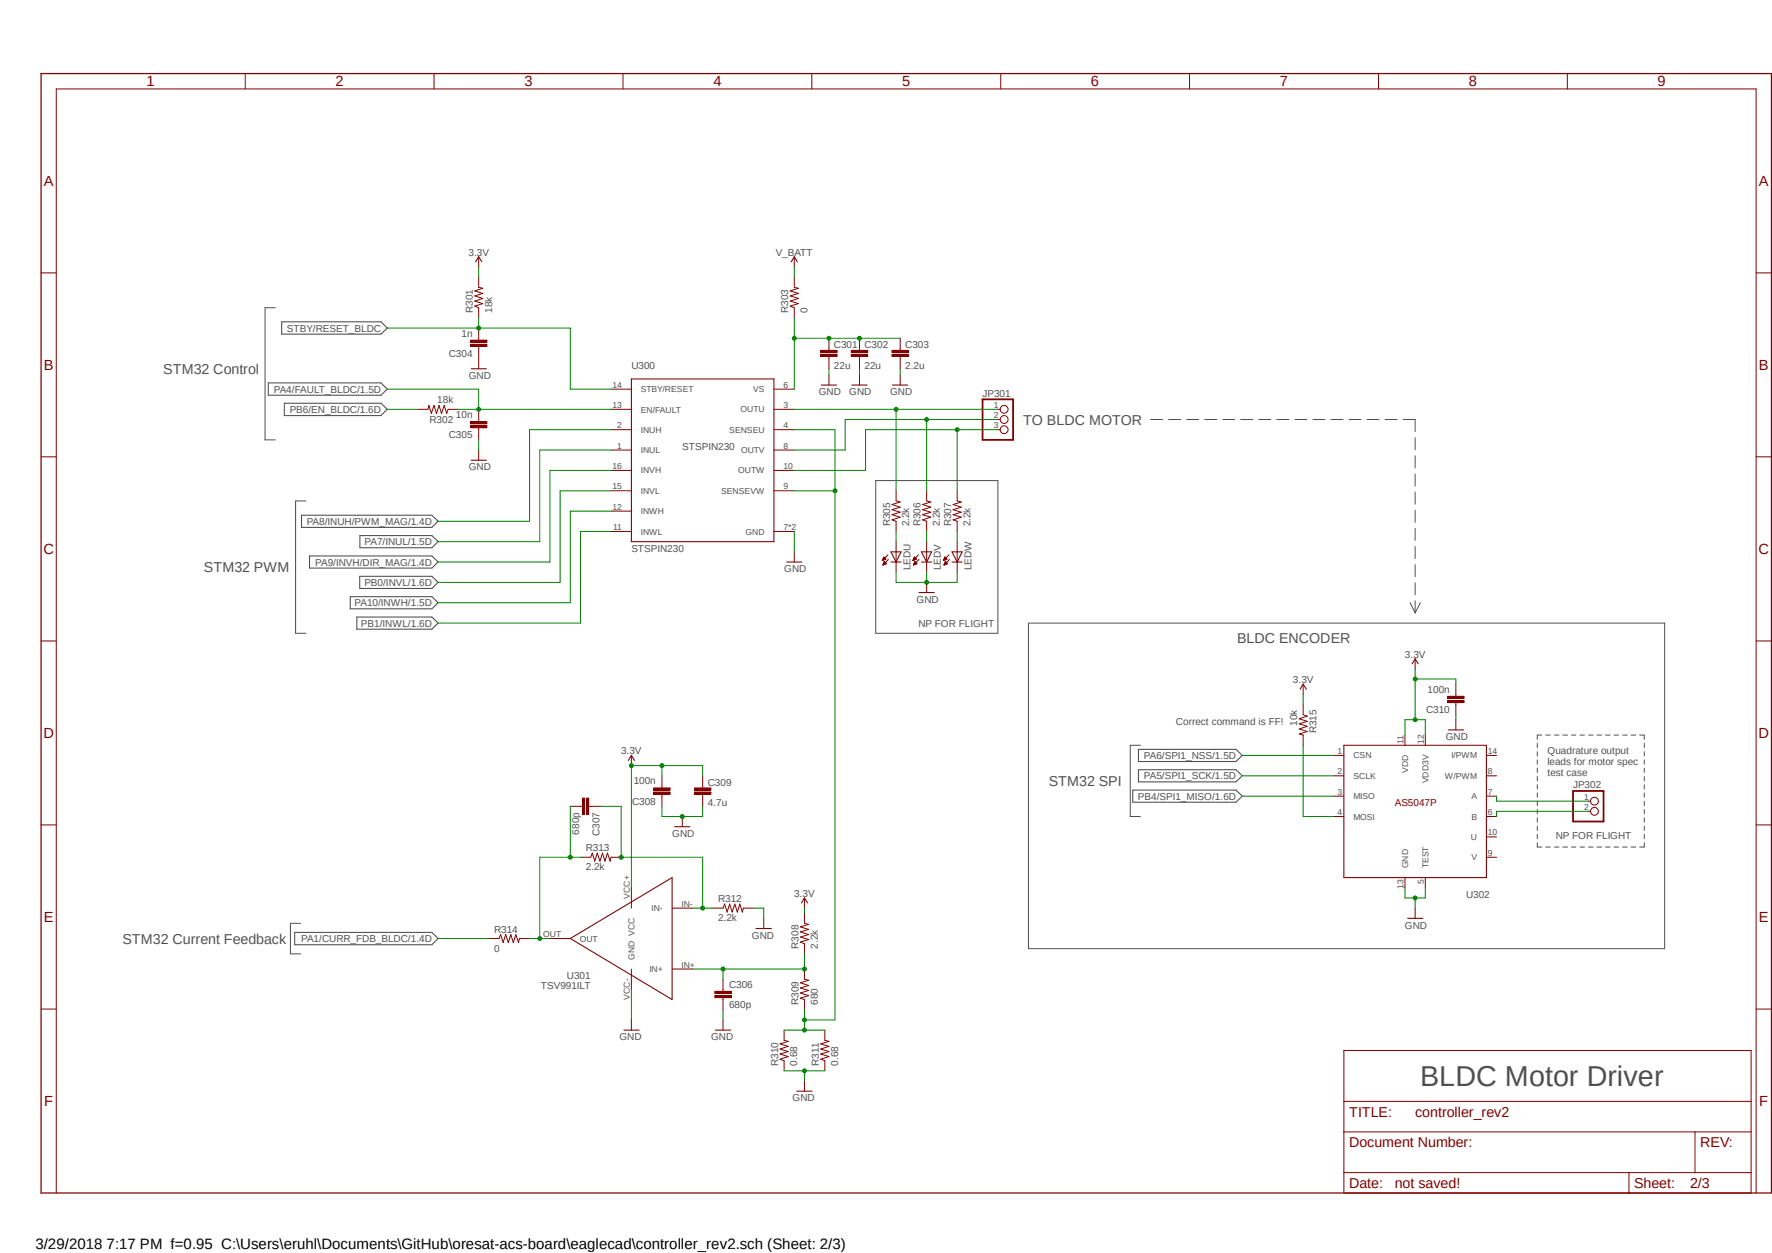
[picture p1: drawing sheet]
<svg xmlns="http://www.w3.org/2000/svg" width="420mm" height="297mm" viewBox="0 0 420 297" stroke-linecap="round" stroke-linejoin="round" font-family="sans-serif">
<path d="M9.2 17.1l410.8 266.1M420 17.2l-410.8 266.1" fill="none" stroke="#fff" stroke-width=".24"/>
<g fill="none" stroke="#505050" stroke-width=".24">
<path d="M65.2 72.9h-2.4v31.4h2.4M272.7 99.4h2.8M277 99.4h2.8M281.3 99.4h2.8M285.5 99.4h2.9M289.8 99.4h2.9M294.1 99.4h2.8M298.4 99.4h2.8M302.6 99.4h2.9M306.9 99.4h2.9M311.2 99.4h2.8M315.5 99.4h2.8"/>
<path d="M319.7 99.4h2.9M324 99.4h2.9M328.3 99.4h2.8M332.6 99.4h2.8v2.9M72.5 118.7h-2.4v31.4h2.4M207.6 113.9h28.9v36.2h-28.9zM335.4 103.8v2.8M335.4 108v2.9M335.4 112.4v2.8M335.4 116.6v2.9M335.4 120.9v2.9M335.4 125.2v2.9"/>
<path d="M335.4 129.5v2.9M335.4 133.8v2.9M335.4 138.1v2.9M243.8 147.7h150.7v77.2h-150.7zM334.2 142.9l1.2 2.4M335.4 142.4v2.9M336.6 142.9l-1.2 2.4M270.3 176.7h-2.4v16.8h2.4M364.4 176.2v1M364.4 178.2v1M365.4 174.2h-1v1.1M366.4 174.2h1.1"/>
<path d="M368.4 174.2h1.1M370.4 174.2h1.1M372.4 174.2h1.1M374.5 174.2h1M376.5 174.2h1.1M378.5 174.2h1.1M380.5 174.2h1.1M382.6 174.2h1M384.6 174.2h1.1M386.6 174.2h1.1M388.6 174.2h1.1v1.1M389.7 176.2v1"/>
<path d="M389.7 178.2v1M364.4 180.1v1M364.4 182.1v1M364.4 184.1v1M364.4 186v1M364.4 188v1M364.4 189.9v1.1M364.4 191.9v1M364.4 193.9v1M364.4 195.8v1M364.4 197.8v1M364.4 199.8v1h1"/>
<path d="M389.7 199.8v1h-1.1M389.7 180.1v1M389.7 182.1v1M389.7 184.1v1M389.7 186v1M389.7 188v1M389.7 189.9v1.1M389.7 191.9v1M389.7 193.9v1M389.7 195.8v1M389.7 197.8v1M71.2 218.9h-2.4v7.2h2.4"/>
<path d="M366.4 200.8h1.1M368.4 200.8h1.1M370.4 200.8h1.1M372.4 200.8h1.1M374.5 200.8h1M376.5 200.8h1.1M378.5 200.8h1.1M380.5 200.8h1.1M382.6 200.8h1M384.6 200.8h1.1M386.6 200.8h1.1"/>
</g>
<g fill="none" stroke="#505050" stroke-width=".25">
<path d="M66.8 76.3h23.5l1.5 1.5-1.5 1.4h-23.5zM63.6 90.8h26.7l1.5 1.4-1.5 1.5h-26.7zM67.4 95.6h22.9l1.5 1.4-1.5 1.5h-22.9zM71.5 122.1h30.9l1.4 1.5-1.4 1.4h-30.9zM73.4 131.8h29l1.4 1.4-1.4 1.5h-29zM85.3 136.6h17.1l1.4 1.4-1.4 1.5h-17.1zM85.3 127h17.1l1.4 1.4-1.4 1.4h-17.1zM83 141.4h19.4l1.4 1.5-1.4 1.4h-19.4zM84.6 146.3h17.8l1.4 1.4-1.4 1.4h-17.8zM269.8 177.6h23.1l1.5 1.5-1.5 1.4h-23.1zM268.5 187.3h24.4l1.5 1.4-1.5 1.5h-24.4zM269.8 182.5h23.1l1.5 1.4-1.5 1.4h-23.1z"/>
<path d="M69.8 221h32.6l1.4 1.5-1.4 1.4h-32.6z"/>
</g>
<path d="M9.7 17.4h410.2v265.4h-410.2z" fill="none" stroke="#800000" stroke-width=".3"/>
<g fill="none" stroke="#800000" stroke-width=".24">
<path d="M58.1 17.4v3.7M102.9 17.4v3.7M147.7 17.4v3.7M192.4 17.4v3.7M237.2 17.4v3.7M281.9 17.4v3.7M326.7 17.4v3.7M371.5 17.4v3.7M9.7 64.7h3.6M113.5 60.9v2.4M188.3 60.9v2.4M416.2 64.7h3.7"/>
<path d="M113.5 80.2v.4M113.5 82.1v.5M113.5 85v2.4M144.8 97h4.8M144.8 92.2h4.8M183.4 97h4.9M183.4 92.2h4.9M196.5 88.9v2.4M203.7 88.9v2.4M236.5 97h.5M236.5 99.4h.5M9.7 108.3h3.6"/>
<path d="M113.5 106.7v2.4M144.8 101.9h4.8M144.8 106.7h4.8M144.8 111.5h4.8M144.8 116.3h4.8M183.4 101.9h4.9M183.4 106.7h4.9M183.4 111.5h4.9M183.4 116.3h4.9M236.5 101.9h.5M416.2 108.3h3.7M144.8 121.2h4.8"/>
<path d="M144.8 126h4.8M183.4 126h4.9M188.3 130.8v2.4M209.2 132.8h.1M209.2 132.8h.2M209.2 132.7h.4M209.3 132.6h.5M209.3 132.5h.7M209.3 133.9h.1M209.3 133.8h.3M209.3 132.4h.6M209.3 132.3h.5"/>
<path d="M209.3 133.7h.5M209.4 132.2h.3M209.4 133.6h.6M209.4 132.2h.2M209.4 133.6h.7M209.5 132.1h.1M209.5 133.5h.5M209.5 133.4h.4M209.5 133.3h.3M209.5 133.2h.2M209.6 133.1l.5 .5-.8 .3zM209.6 133.1h.1"/>
<path d="M210 132.5l-.5-.5-.4 .9M210 132.5l-.9 .4M210.4 131.5l-1.3 1.4M210.6 132.6l-1.3 1.3M212.4 128.4v7.2M216.4 132.8h.1M216.4 132.8h.3M216.5 132.7h.4M216.5 132.6h.5M216.5 132.5h.7M216.5 133.9h.2M216.5 133.8h.4"/>
<path d="M216.6 132.4h.5M216.6 132.3h.4M216.6 133.7h.4M216.6 132.2h.4M216.6 133.6h.7M216.7 132.2h.2M216.7 133.6h.6M216.7 132.1h.1M216.7 133.5h.5M216.7 133.4h.4M216.7 133.3h.3M216.8 133.2h.2"/>
<path d="M216.8 133.1h.1M216.8 133.1l.5 .5-.8 .3zM217.2 132.5l-.5-.5-.3 .9M217.2 132.5l-.8 .4M217.7 131.5l-1.3 1.4M217.8 132.6l-1.3 1.3M219.6 128.4v7.2M219.6 138v2.5M223.6 132.8h.1M223.6 132.8h.3M223.7 132.7h.4M223.7 132.6h.6"/>
<path d="M223.8 132.5h.7M223.8 133.9h.1M223.8 133.8h.3M223.8 132.4h.6M223.8 132.3h.5M223.8 133.7h.5M223.9 132.2h.3M223.9 133.6h.6M223.9 132.2h.2M223.9 132.1h.1M223.9 133.5h.6M224 133.4h.4"/>
<path d="M224 133.3h.3M224 133.2h.2M224.1 133.1h.1M224.1 133.1l.5 .5-.9 .3zM224.5 132.5l-.6-.5-.3 .9M224.5 132.5l-.9 .4M224.9 131.5l-1.3 1.4M225 132.6l-1.3 1.3M226.9 128.4v7.2M9.7 151.9h3.6M335.4 156.2v2.3M416.2 151.9h3.7"/>
<path d="M149.6 179.1v2.4M308.9 162.2v2.4M316.1 179.1h2.4M333 174.2v2.5M337.8 174.2v2.5M345.1 170.6v2.4M352.3 179.1h2.4M9.7 195.5h3.6M161.7 193.5v2.5M316.1 183.9h2.4M316.1 188.7h2.4M316.1 193.5h2.4"/>
<path d="M352.3 183.9h2.4M352.3 188.7h2.4M352.3 193.5h2.4M352.3 198.4h2.4M416.2 195.5h3.7M149.6 210.4v4.9M159.3 215.3h4.8M181 217.7v2.4M190.7 212.9v2.4M333 208v2.4M335.4 215.3v2.4M337.8 208v2.4"/>
<path d="M352.3 203.2h2.4M9.7 239.2h3.6M130.3 222.5h4.9M149.6 229.7v4.8M159.3 229.7h4.8M416.2 239.2h3.7M149.6 241.8v2.4M171.4 241.8v2.4M190.7 256.2v2.5M318.5 249h96.5v33.8h-96.5zM318.5 268.3h96.5M318.5 278h96.5"/>
<path d="M318.5 261.1h96.5M386.1 278v4.8M401.7 268.3v9.7M13.3 282.8v-261.7h402.9v261.7"/>
<circle cx="238" cy="97" r=".93"/>
<circle cx="238" cy="99.4" r=".93"/>
<circle cx="238" cy="101.9" r=".93"/>
</g>
<g fill="none" stroke="#800000" stroke-width=".25">
<path d="M112.7 62.1l.8-1.2 .7 1.2M187.5 62.1l.8-1.2 .7 1.2M111.7 87.4h3.6M149.6 89.8h33.8v38.6h-33.8zM194.6 91.3h3.7M201.9 91.3h3.6M111.7 109.1h3.6M186.4 133.2h3.7M211.2 133.2h2.4M211.2 130.8h2.4l-1.2 2.4zM218.4 133.2h2.4M218.4 130.8h2.4l-1.2 2.4z"/>
<path d="M225.6 133.2h2.4M225.6 130.8h2.4l-1.1 2.4zM217.8 140.5h3.6M334.7 157.4l.7-1.2 .7 1.2M308.1 163.4l.8-1.2 .7 1.2M318.5 176.7h33.8v31.3h-33.8zM343.3 173h3.6M148.9 180.3l.7-1.2 .8 1.2M159.9 196h3.6M189.9 214l.8-1.1 .7 1.1M333.6 217.7h3.6M135.2 222.5l24.1-14.5v28.9z"/>
<path d="M179.2 220.1h3.6M147.9 244.2h3.6M169.5 244.2h3.7M188.8 258.7h3.7"/>
</g>
<path d="M232.9 94.7h7.2v9.6h-7.2z" fill="none" stroke="#800000" stroke-width=".42"/>
<path d="M111.5 80.6h3.9v.6h-3.9z" fill-rule="evenodd" fill="#800000"/>
<path d="M111.5 80.6h3.9v.6h-3.9z" fill="none" stroke="#800000" stroke-width=".24"/>
<path d="M111.5 81.6h3.9v.5h-3.9z" fill-rule="evenodd" fill="#800000"/>
<path d="M113.5 77.8v2.4M111.5 81.6h3.9v.5h-3.9zM113.5 82.6v2.4M113.5 99.4v.5M113.5 101.4v.5" fill="none" stroke="#800000" stroke-width=".24"/>
<path d="M111.5 99.9h3.9v.6h-3.9z" fill-rule="evenodd" fill="#800000"/>
<path d="M111.5 99.9h3.9v.6h-3.9z" fill="none" stroke="#800000" stroke-width=".24"/>
<path d="M111.5 100.9h3.9v.5h-3.9z" fill-rule="evenodd" fill="#800000"/>
<path d="M113.5 97v2.4M111.5 100.9h3.9v.5h-3.9zM113.5 101.9v2.4M345.1 164.6v.5M345.1 166.5v.5" fill="none" stroke="#800000" stroke-width=".24"/>
<path d="M343.1 165.1h3.9v.5h-3.9z" fill-rule="evenodd" fill="#800000"/>
<path d="M343.1 165.1h3.9v.5h-3.9z" fill="none" stroke="#800000" stroke-width=".24"/>
<path d="M343.1 166h3.9v.5h-3.9z" fill-rule="evenodd" fill="#800000"/>
<path d="M343.1 166h3.9v.5h-3.9zM345.1 162.2v2.4M345.1 167v2.4M156.9 186.3v.5M156.9 188.2v.5" fill="none" stroke="#800000" stroke-width=".24"/>
<path d="M154.9 186.8h3.9v.5h-3.9z" fill-rule="evenodd" fill="#800000"/>
<path d="M154.9 186.8h3.9v.5h-3.9z" fill="none" stroke="#800000" stroke-width=".24"/>
<path d="M154.9 187.7h3.9v.6h-3.9z" fill-rule="evenodd" fill="#800000"/>
<path d="M137.6 191.1h.5M139.5 191.1h.5M154.9 187.7h3.9v.6h-3.9zM156.9 183.9v2.4M156.9 188.7v2.4" fill="none" stroke="#800000" stroke-width=".24"/>
<path d="M138 189.2h.6v3.9h-.6z" fill-rule="evenodd" fill="#800000"/>
<path d="M138 189.2h.6v3.9h-.6z" fill="none" stroke="#800000" stroke-width=".24"/>
<path d="M139 189.2h.5v3.9h-.5z" fill-rule="evenodd" fill="#800000"/>
<path d="M135.2 191.1h2.4M139 189.2h.5v3.9h-.5zM140 191.1h2.4M171.4 234.5v.5M171.4 236.5v.4" fill="none" stroke="#800000" stroke-width=".24"/>
<path d="M169.4 236h3.9v.5h-3.9z" fill-rule="evenodd" fill="#800000"/>
<path d="M169.4 236h3.9v.5h-3.9z" fill="none" stroke="#800000" stroke-width=".24"/>
<path d="M169.4 235h3.9v.5h-3.9z" fill-rule="evenodd" fill="#800000"/>
<path d="M196.5 82.6v.5M196.5 84.5v.5M169.4 235h3.9v.5h-3.9zM171.4 232.1v2.4M171.4 236.9v2.5" fill="none" stroke="#800000" stroke-width=".24"/>
<path d="M194.5 84h3.9v.5h-3.9z" fill-rule="evenodd" fill="#800000"/>
<path d="M194.5 84h3.9v.5h-3.9z" fill="none" stroke="#800000" stroke-width=".24"/>
<path d="M194.5 83.1h3.9v.5h-3.9z" fill-rule="evenodd" fill="#800000"/>
<path d="M194.5 83.1h3.9v.5h-3.9zM196.5 80.2v2.4M196.5 85v2.4M203.7 82.6v.5M203.7 84.5v.5" fill="none" stroke="#800000" stroke-width=".24"/>
<path d="M201.8 84h3.9v.5h-3.9z" fill-rule="evenodd" fill="#800000"/>
<path d="M201.8 84h3.9v.5h-3.9z" fill="none" stroke="#800000" stroke-width=".24"/>
<path d="M201.8 83.1h3.9v.5h-3.9z" fill-rule="evenodd" fill="#800000"/>
<path d="M201.8 83.1h3.9v.5h-3.9zM203.7 80.2v2.4M203.7 85v2.4M213.4 82.6v.5M213.4 84.5v.5" fill="none" stroke="#800000" stroke-width=".24"/>
<path d="M211.4 84h3.9v.5h-3.9z" fill-rule="evenodd" fill="#800000"/>
<path d="M211.4 84h3.9v.5h-3.9z" fill="none" stroke="#800000" stroke-width=".24"/>
<path d="M211.4 83.1h3.9v.5h-3.9z" fill-rule="evenodd" fill="#800000"/>
<path d="M211.4 83.1h3.9v.5h-3.9zM213.4 80.2v2.4M213.4 85v2.4M213.4 88.9v2.4M166.5 186.3v.5M166.5 188.2v.5" fill="none" stroke="#800000" stroke-width=".24"/>
<path d="M211.5 91.3h3.6" fill="none" stroke="#800000" stroke-width=".25"/>
<path d="M164.6 187.7h3.9v.6h-3.9z" fill-rule="evenodd" fill="#800000"/>
<path d="M164.6 187.7h3.9v.6h-3.9z" fill="none" stroke="#800000" stroke-width=".24"/>
<path d="M164.6 186.8h3.9v.5h-3.9z" fill-rule="evenodd" fill="#800000"/>
<g fill="none" stroke="#800000" stroke-width=".24">
<path d="M113.5 65.7v2.4l.9 .2-1.9 .7 1.9 .6-1.9 .5 1.9 .6-1.9 .7 1.9 .6-1.9 .6 1 .3v2.5M188.3 65.7v2.4l.9 .2-1.9 .7 1.9 .6-1.9 .5 1.9 .6-1.9 .7 1.9 .6-1.9 .6 1 .3v2.5M99 97h2.4l.2-.9 .6 1.9 .7-1.9 .6 1.9 .6-1.9 .5 1.9 .7-1.9 .6 1.9 .3-1h2.4M212.4 116.3v2.4l1 .3-2 .6 2 .6-2 .6 2 .6-2 .6 2 .6-2 .6 1 .4v2.4M219.6 116.3v2.4l1 .3-1.9 .6 1.9 .6-1.9 .6 1.9 .6-1.9 .6 1.9 .6-1.9 .6 .9 .4v2.4M226.9 116.3v2.4l.9 .3-1.9 .6 1.9 .6-1.9 .6 1.9 .6-1.9 .6 1.9 .6-1.9 .6 1 .4v2.4M308.9 167v2.4l.9 .4-1.9 .6 1.9 .6-1.9 .6 1.9 .6-1.9 .6 1.9 .6-1.9 .6 1 .2v2.5M164.6 186.8h3.9v.5h-3.9zM166.5 183.9v2.4M166.5 188.7v2.4M376.4 189.9h.6M376.4 192.3h.6"/>
<path d="M137.6 203.2h2.4l.4-1 .6 1.9 .6-1.9 .6 1.9 .6-1.9 .6 1.9 .6-1.9 .6 1.9 .2-.9h2.4M169 215.3h2.4l.3-1 .6 1.9 .6-1.9 .6 1.9 .7-1.9 .6 1.9 .5-1.9 .6 1.9 .3-.9h2.4M190.7 216.5v2.4l.9 .2-1.9 .6 1.9 .6-1.9 .6 1.9 .6-1.9 .6 1.9 .6-1.9 .6 1 .4v2.4M115.9 222.5h2.4l.4-1 .6 1.9 .5-1.9 .7 1.9 .6-1.9 .6 1.9 .6-1.9 .6 1.9 .2-.9h2.4M190.7 229.7v2.4l.9 .3-1.9 .6 1.9 .6-1.9 .6 1.9 .6-1.9 .6 1.9 .6-1.9 .6 1 .3v2.5M185.8 244.2v2.4l1 .2-1.9 .6 1.9 .6-1.9 .7 1.9 .6-1.9 .6 1.9 .5-1.9 .7 .9 .3v2.4M195.5 244.2v2.4l1 .2-2 .6 2 .6-2 .7 2 .6-2 .6 2 .5-2 .7 1 .3v2.4"/>
<circle cx="377.9" cy="192.3" r=".93"/>
<circle cx="377.9" cy="189.9" r=".93"/>
</g>
<path d="M372.8 187.5h7.3v7.2h-7.3z" fill="none" stroke="#800000" stroke-width=".42"/>
<path d="M113.5 104.3v2.4M188.3 126v4.8M212.4 135.6v2.4h7.2v-2.4" fill="none" stroke="#008000" stroke-width=".24"/>
<circle cx="219.6" cy="138" r=".46" fill="#008000"/>
<g fill="none" stroke="#008000" stroke-width=".24">
<path d="M226.9 135.6v2.4h-7.3M156.9 191.1v2.4h9.6"/>
<circle cx="219.6" cy="138" r=".46"/>
</g>
<circle cx="161.7" cy="193.5" r=".46" fill="#008000"/>
<g fill="none" stroke="#008000" stroke-width=".24">
<path d="M166.5 191.1v2.4M171.4 239.4v2.4M185.8 253.8h9.7M190.7 253.8v2.4"/>
<circle cx="161.7" cy="193.5" r=".46"/>
</g>
<circle cx="190.7" cy="253.8" r=".46" fill="#008000"/>
<g fill="none" stroke="#008000" stroke-width=".24">
<path d="M178.6 215.3h2.4v2.4M333 212.9h4.8M335.4 212.9v2.4M149.6 234.5v7.3"/>
<circle cx="190.7" cy="253.8" r=".46"/>
</g>
<circle cx="335.4" cy="212.9" r=".46" fill="#008000"/>
<g fill="none" stroke="#008000" stroke-width=".24">
<path d="M113.5 63.3v2.4M196.5 87.4v1.5M203.7 87.4v1.5M213.4 87.4v1.5M345.1 169.4v1.2M149.6 181.5h16.9v2.4M156.9 181.5v2.4M190.7 215.3v1.2M333 210.4v2.5M337.8 210.4v2.5"/>
<circle cx="335.4" cy="212.9" r=".46"/>
</g>
<circle cx="156.9" cy="181.5" r=".46" fill="#008000"/>
<circle cx="156.9" cy="181.5" r=".46" fill="none" stroke="#008000" stroke-width=".24"/>
<circle cx="149.6" cy="181.5" r=".46" fill="#008000"/>
<g fill="none" stroke="#008000" stroke-width=".24">
<path d="M308.9 164.6v2.4M333 170.6h4.8M335.4 161v9.6M149.6 181.5v28.9"/>
<circle cx="149.6" cy="181.5" r=".46"/>
</g>
<circle cx="335.4" cy="170.6" r=".46" fill="#008000"/>
<g fill="none" stroke="#008000" stroke-width=".24">
<path d="M335.4 158.5v2.5h9.7"/>
<circle cx="335.4" cy="170.6" r=".46"/>
</g>
<circle cx="335.4" cy="161" r=".46" fill="#008000"/>
<g fill="none" stroke="#008000" stroke-width=".24">
<path d="M188.3 97h48.2M212.4 97v19.3M333 170.6v3.6M337.8 170.6v3.6M345.1 161v1.2"/>
<circle cx="335.4" cy="161" r=".46"/>
</g>
<circle cx="212.4" cy="97" r=".46" fill="#008000"/>
<g fill="none" stroke="#008000" stroke-width=".24">
<path d="M219.6 99.4v16.9M236.5 99.4h-36.2v7.3h-12"/>
<circle cx="212.4" cy="97" r=".46"/>
</g>
<circle cx="219.6" cy="99.4" r=".46" fill="#008000"/>
<g fill="none" stroke="#008000" stroke-width=".24">
<path d="M188.3 116.3h9.6M188.3 101.9h9.6v139.9M212.4 126v2.4M219.6 126v2.4M226.9 126v2.4"/>
<circle cx="219.6" cy="99.4" r=".46"/>
</g>
<circle cx="197.9" cy="116.3" r=".46" fill="#008000"/>
<g fill="none" stroke="#008000" stroke-width=".24">
<path d="M185.8 244.2h4.9"/>
<circle cx="197.9" cy="116.3" r=".46"/>
</g>
<circle cx="190.7" cy="244.2" r=".46" fill="#008000"/>
<g fill="none" stroke="#008000" stroke-width=".24">
<path d="M190.7 239.4v4.8h4.8"/>
<circle cx="190.7" cy="244.2" r=".46"/>
</g>
<circle cx="190.7" cy="241.8" r=".46" fill="#008000"/>
<g fill="none" stroke="#008000" stroke-width=".24">
<path d="M103.8 222.5h12.1M171.4 229.7v2.4M190.7 226.1v3.6h-26.6M190.7 241.8h7.2"/>
<circle cx="190.7" cy="241.8" r=".46"/>
</g>
<circle cx="171.4" cy="229.7" r=".46" fill="#008000"/>
<circle cx="171.4" cy="229.7" r=".46" fill="none" stroke="#008000" stroke-width=".24"/>
<circle cx="190.7" cy="229.7" r=".46" fill="#008000"/>
<g fill="none" stroke="#008000" stroke-width=".24">
<path d="M226.9 101.9v14.4M236.5 101.9h-31.4v9.6h-16.8"/>
<circle cx="190.7" cy="229.7" r=".46"/>
</g>
<circle cx="226.9" cy="101.9" r=".46" fill="#008000"/>
<g fill="none" stroke="#008000" stroke-width=".24">
<path d="M147.2 191.1v12.1h19.3v12.1M164.1 215.3h4.9"/>
<circle cx="226.9" cy="101.9" r=".46"/>
</g>
<circle cx="166.5" cy="215.3" r=".46" fill="#008000"/>
<g fill="none" stroke="#008000" stroke-width=".24">
<path d="M142.4 191.1h4.8"/>
<circle cx="166.5" cy="215.3" r=".46"/>
</g>
<circle cx="147.2" cy="203.2" r=".46" fill="#008000"/>
<g fill="none" stroke="#008000" stroke-width=".24">
<path d="M135.2 191.1v12.1M127.9 203.2h9.7"/>
<circle cx="147.2" cy="203.2" r=".46"/>
</g>
<circle cx="135.2" cy="203.2" r=".46" fill="#008000"/>
<g fill="none" stroke="#008000" stroke-width=".24">
<path d="M127.9 203.2v19.3M125.5 222.5h4.8"/>
<circle cx="135.2" cy="203.2" r=".46"/>
</g>
<circle cx="127.9" cy="222.5" r=".46" fill="#008000"/>
<g fill="none" stroke="#008000" stroke-width=".24">
<path d="M113.5 75.4v2.4h21.7v14.4h9.6"/>
<circle cx="127.9" cy="222.5" r=".46"/>
</g>
<circle cx="113.5" cy="77.8" r=".46" fill="#008000"/>
<g fill="none" stroke="#008000" stroke-width=".24">
<path d="M91.8 77.8h21.7M91.8 97h7.2M91.8 92.2h21.7M108.6 97h36.2M144.8 101.9h-19.3v21.7h-21.7M144.8 106.7h-16.9v21.7h-24.1M144.8 111.5h-14.5v21.7h-26.5M144.8 116.3h-12v21.7h-29M144.8 121.2h-9.6v21.7h-31.4M144.8 126h-7.2v21.7h-33.8"/>
<circle cx="113.5" cy="77.8" r=".46"/>
</g>
<circle cx="113.5" cy="97" r=".46" fill="#008000"/>
<g fill="none" stroke="#008000" stroke-width=".24">
<path d="M113.5 92.2v4.8M213.4 80.2h-25.1v12M294.4 179.1h21.7M308.9 176.7v16.8h7.2M294.4 183.9h21.7M294.4 188.7h21.7M354.7 188.7v1.2h21.7M376.4 192.3h-21.7v1.2"/>
<circle cx="113.5" cy="97" r=".46"/>
</g>
<circle cx="196.5" cy="80.2" r=".46" fill="#008000"/>
<circle cx="196.5" cy="80.2" r=".46" fill="none" stroke="#008000" stroke-width=".24"/>
<circle cx="203.7" cy="80.2" r=".46" fill="#008000"/>
<g fill="none" stroke="#008000" stroke-width=".24">
<path d="M188.3 75.4v4.8"/>
<circle cx="203.7" cy="80.2" r=".46"/>
</g>
<circle cx="188.3" cy="80.2" r=".46" fill="#008000"/>
<g fill="none" stroke="#008000" stroke-width=".24">
<path d="M188.3 63.3v2.4"/>
<circle cx="188.3" cy="80.2" r=".46"/>
</g>
<text font-size="6.8" fill="#505050" x="336.6" y="257.5">BLDC Motor Driver</text>
<text font-size="3.6" x="8.4" y="296.1">3/29/2018 7:17 PM f=0.95 C:\Users\eruhl\Documents\GitHub\oresat-acs-board\eaglecad\controller_rev2.sch (Sheet: 2/3)</text>
<g font-size="3.5" fill="#800000">
<text x="34.8" y="20.5">1</text>
<text x="79.5" y="20.5">2</text>
<text x="124.3" y="20.5">3</text>
<text x="169.1" y="20.5">4</text>
<text x="213.8" y="20.5">5</text>
<text x="258.6" y="20.5">6</text>
<text x="303.4" y="20.5">7</text>
<text x="348.1" y="20.5">8</text>
<text x="392.9" y="20.5">9</text>
<text x="10.4" y="44.1">A</text>
<text x="416.9" y="44.1">A</text>
<text x="10.4" y="87.7">B</text>
<text x="416.9" y="87.7">B</text>
<text x="10.3" y="131.4">C</text>
<text x="416.8" y="131.4">C</text>
<text x="10.3" y="175">D</text>
<text x="416.8" y="175">D</text>
<text x="10.4" y="218.6">E</text>
<text x="416.9" y="218.6">E</text>
<text x="10.5" y="262.2">F</text>
<text x="417" y="262.2">F</text>
</g>
<g font-size="3.4" fill="#505050">
<text x="38.7" y="88.6">STM32 Control</text>
<text x="242.5" y="100.7">TO BLDC MOTOR</text>
<text x="48.3" y="135.6">STM32 PWM</text>
<text x="293.2" y="152.5">BLDC ENCODER</text>
<text x="248.6" y="186.3">STM32 SPI</text>
<text x="29" y="223.7">STM32 Current Feedback</text>
</g>
<g font-size="3.4" fill="#800000">
<text x="319.7" y="264.7">TITLE:</text>
<text x="335.4" y="264.7">controller_rev2</text>
<text x="319.7" y="272">Document Number:</text>
<text x="403" y="272">REV:</text>
<text x="319.7" y="281.6">Date:</text>
<text x="330.6" y="281.6">not saved!</text>
<text x="387.3" y="281.6">Sheet:</text>
<text x="400.6" y="281.6">2/3</text>
</g>
<g font-size="2.4" fill="#505050">
<text x="111" y="60.6">3.3V</text>
<text x="183.9" y="60.6">V_BATT</text>
<text x="112.1" y="74.1" transform="rotate(-90 112.1 74.1)">R301</text>
<text x="116.6" y="74.1" transform="rotate(-90 116.6 74.1)">18k</text>
<text x="186.8" y="74.1" transform="rotate(-90 186.8 74.1)">R303</text>
<text x="191.4" y="74.1" transform="rotate(-90 191.4 74.1)">0</text>
<text x="68" y="78.6">STBY/RESET_BLDC</text>
<text x="109.4" y="79.8">1n</text>
<text x="197.7" y="82.6">C301 C302</text>
<text x="214.6" y="82.6">C303</text>
<text x="106.4" y="84.6">C304</text>
<text x="111.1" y="89.8">GND</text>
<text x="149.6" y="87.4">U300</text>
<text x="197.7" y="87.4">22u</text>
<text x="204.9" y="87.4">22u</text>
<text x="214.6" y="87.4">2.2u</text>
<text x="64.9" y="93.1">PA4/FAULT_BLDC/1.5D</text>
<text x="103.6" y="95.6">18k</text>
<text x="194.1" y="93.7">GND</text>
<text x="201.3" y="93.7">GND</text>
<text x="210.9" y="93.7">GND</text>
<text x="232.9" y="94">JP301</text>
<text x="68.7" y="97.9">PB6/EN_BLDC/1.6D</text>
<text x="101.8" y="100.2">R302</text>
<text x="108.1" y="99.1">10n</text>
<text x="106.4" y="103.9">C305</text>
<text x="161.7" y="106.7">STSPIN230</text>
<text x="111.1" y="111.5">GND</text>
<text x="72.7" y="124.4">PA8/INUH/PWM_MAG/1.4D</text>
<text x="210.9" y="124.8" transform="rotate(-90 210.9 124.8)">R305</text>
<text x="215.5" y="124.8" transform="rotate(-90 215.5 124.8)">2.2k</text>
<text x="218.2" y="124.8" transform="rotate(-90 218.2 124.8)">R306</text>
<text x="222.8" y="124.8" transform="rotate(-90 222.8 124.8)">2.2k</text>
<text x="225.4" y="124.8" transform="rotate(-90 225.4 124.8)">R307</text>
<text x="230" y="124.8" transform="rotate(-90 230 124.8)">2.2k</text>
<text x="86.4" y="129.2">PA7/INUL/1.5D</text>
<text x="149.6" y="130.8">STSPIN230</text>
<text x="74.7" y="134.1">PA9/INVH/DIR_MAG/1.4D</text>
<text x="185.8" y="135.6">GND</text>
<text x="215.8" y="135.2" transform="rotate(-90 215.8 135.2)">LEDU</text>
<text x="223" y="135.2" transform="rotate(-90 223 135.2)">LEDV</text>
<text x="230.3" y="135.2" transform="rotate(-90 230.3 135.2)">LEDW</text>
<text x="84" y="143.7">PA10/INWH/1.5D</text>
<text x="86.4" y="138.9">PB0/INVL/1.6D</text>
<text x="217.2" y="142.9">GND</text>
<text x="85.6" y="148.5">PB1/INWL/1.6D</text>
<text x="217.7" y="148.7">NP FOR FLIGHT</text>
<text x="333" y="155.9">3.3V</text>
<text x="306.5" y="161.9">3.3V</text>
<text x="338.4" y="164.3">100n</text>
<text x="278.7" y="171.8">Correct command is FF!</text>
<text x="307.4" y="172" transform="rotate(-90 307.4 172)">10k</text>
<text x="312" y="173.8" transform="rotate(-90 312 173.8)">R315</text>
<text x="338" y="169.1">C310</text>
<text x="147.2" y="178.8">3.3V</text>
<text x="271.1" y="179.9">PA6/SPI1_NSS/1.5D</text>
<text x="342.6" y="175.4">GND</text>
<text x="366.8" y="178.8">Quadrature output</text>
<text x="150.2" y="185.9">100n</text>
<text x="271.1" y="184.7">PA5/SPI1_SCK/1.5D</text>
<text x="366.8" y="181.4">leads for motor spec</text>
<text x="366.8" y="183.9">test case</text>
<text x="149.8" y="190.8">C308</text>
<text x="167.8" y="191.1">4.7u</text>
<text x="167.8" y="186.3">C309</text>
<text x="269.7" y="189.6">PB4/SPI1_MISO/1.6D</text>
<text x="372.8" y="186.9">JP302</text>
<text x="137.2" y="197.8" transform="rotate(-90 137.2 197.8)">680p</text>
<text x="138.8" y="201.8">R313</text>
<text x="142.1" y="198.2" transform="rotate(-90 142.1 198.2)">C307</text>
<text x="159.3" y="198.4">GND</text>
<text x="368.7" y="199">NP FOR FLIGHT</text>
<text x="138.8" y="206.3">2.2k</text>
<text x="170.2" y="213.8">R312</text>
<text x="188.2" y="212.6">3.3V</text>
<text x="347.5" y="212.9">U302</text>
<text x="117.1" y="221.1">R314</text>
<text x="170.2" y="218.4">2.2k</text>
<text x="333" y="220.1">GND</text>
<text x="71.4" y="223.3">PA1/CURR_FDB_BLDC/1.4D</text>
<text x="117.1" y="225.6">0</text>
<text x="178.2" y="222.5">GND</text>
<text x="189.2" y="224.9" transform="rotate(-90 189.2 224.9)">R308</text>
<text x="193.8" y="224.9" transform="rotate(-90 193.8 224.9)">2.2k</text>
<text x="134.4" y="232.1">U301</text>
<text x="128.2" y="234.5">TSV991ILT</text>
<text x="172.8" y="239">680p</text>
<text x="172.8" y="234.2">C306</text>
<text x="189.2" y="238.2" transform="rotate(-90 189.2 238.2)">R309</text>
<text x="193.8" y="238.2" transform="rotate(-90 193.8 238.2)">680</text>
<text x="146.8" y="246.6">GND</text>
<text x="168.5" y="246.6">GND</text>
<text x="184.4" y="252.6" transform="rotate(-90 184.4 252.6)">R310</text>
<text x="189" y="252.6" transform="rotate(-90 189 252.6)">0.68</text>
<text x="194.1" y="252.6" transform="rotate(-90 194.1 252.6)">R311</text>
<text x="198.6" y="252.6" transform="rotate(-90 198.6 252.6)">0.68</text>
<text x="187.8" y="261.1">GND</text>
</g>
<text font-size="2.4" fill="#800000" x="330.6" y="191.1">AS5047P</text>
<g font-size="2" fill="#505050">
<text x="145.2" y="91.9">14</text>
<text x="151.9" y="93">STBY/RESET</text>
<text x="178.5" y="92.9">VS</text>
<text x="185.7" y="91.9">6</text>
<text x="145.2" y="96.7">13</text>
<text x="146.3" y="101.6">2</text>
<text x="151.9" y="97.8">EN/FAULT</text>
<text x="175.5" y="97.7">OUTU</text>
<text x="185.7" y="96.7">3</text>
<text x="185.7" y="101.6">4</text>
<text x="235.5" y="96.7">1</text>
<text x="235.5" y="99.1">2</text>
<text x="235.5" y="101.6">3</text>
<text x="146.3" y="106.3">1</text>
<text x="151.9" y="102.6">INUH</text>
<text x="151.9" y="107.4">INUL</text>
<text x="172.9" y="102.6">SENSEU</text>
<text x="175.6" y="107.4">OUTV</text>
<text x="185.7" y="106.3">8</text>
<text x="145.2" y="111.2">16</text>
<text x="151.9" y="112.2">INVH</text>
<text x="175" y="112.2">OUTW</text>
<text x="185.7" y="111.2">10</text>
<text x="145.2" y="116">15</text>
<text x="151.9" y="117.1">INVL</text>
<text x="170.9" y="117.1">SENSEVW</text>
<text x="185.7" y="116">9</text>
<text x="145.2" y="120.8">12</text>
<text x="145.3" y="125.6">11</text>
<text x="151.9" y="121.9">INWH</text>
<text x="185.7" y="125.6">7*2</text>
<text x="151.9" y="126.7">INWL</text>
<text x="176.7" y="126.7">GND</text>
<text x="317" y="178.7">1</text>
<text x="320.8" y="179.8">CSN</text>
<text x="332.7" y="176.3" transform="rotate(-90 332.7 176.3)">11</text>
<text x="337.5" y="176.3" transform="rotate(-90 337.5 176.3)">12</text>
<text x="344" y="179.8">I/PWM</text>
<text x="352.6" y="178.7">14</text>
<text x="317" y="183.6">2</text>
<text x="320.8" y="184.6">SCLK</text>
<text x="333.7" y="183.2" transform="rotate(-90 333.7 183.2)">VDD</text>
<text x="338.5" y="185.7" transform="rotate(-90 338.5 185.7)">VDD3V</text>
<text x="342.5" y="184.6">W/PWM</text>
<text x="352.6" y="183.6">8</text>
<text x="317" y="188.4">3</text>
<text x="320.8" y="189.4">MISO</text>
<text x="348.7" y="189.4">A</text>
<text x="352.6" y="188.4">7</text>
<text x="375.5" y="189.6">1</text>
<text x="375.5" y="192">2</text>
<text x="317" y="193.2">4</text>
<text x="320.8" y="194.3">MOSI</text>
<text x="348.7" y="194.3">B</text>
<text x="352.6" y="193.2">6</text>
<text x="348.6" y="199.1">U</text>
<text x="348.7" y="203.9">V</text>
<text x="352.6" y="198">10</text>
<text x="352.6" y="202.9">9</text>
<text x="333.7" y="205.8" transform="rotate(-90 333.7 205.8)">GND</text>
<text x="337.5" y="209.5" transform="rotate(-90 337.5 209.5)">5</text>
<text x="338.5" y="205.8" transform="rotate(-90 338.5 205.8)">TEST</text>
<text x="149.3" y="213" transform="rotate(-90 149.3 213)">VCC+</text>
<text x="154.4" y="216">IN-</text>
<text x="161.5" y="214.9">IN-</text>
<text x="332.7" y="210.7" transform="rotate(-90 332.7 210.7)">13</text>
<text x="128.7" y="222.2">OUT</text>
<text x="137.4" y="223.2">OUT</text>
<text x="150.4" y="227.5" transform="rotate(-90 150.4 227.5)">GND VCC</text>
<text x="153.9" y="230.5">IN+</text>
<text x="161.5" y="229.4">IN+</text>
<text x="149.3" y="236.9" transform="rotate(-90 149.3 236.9)">VCC-</text>
</g>
</svg>
